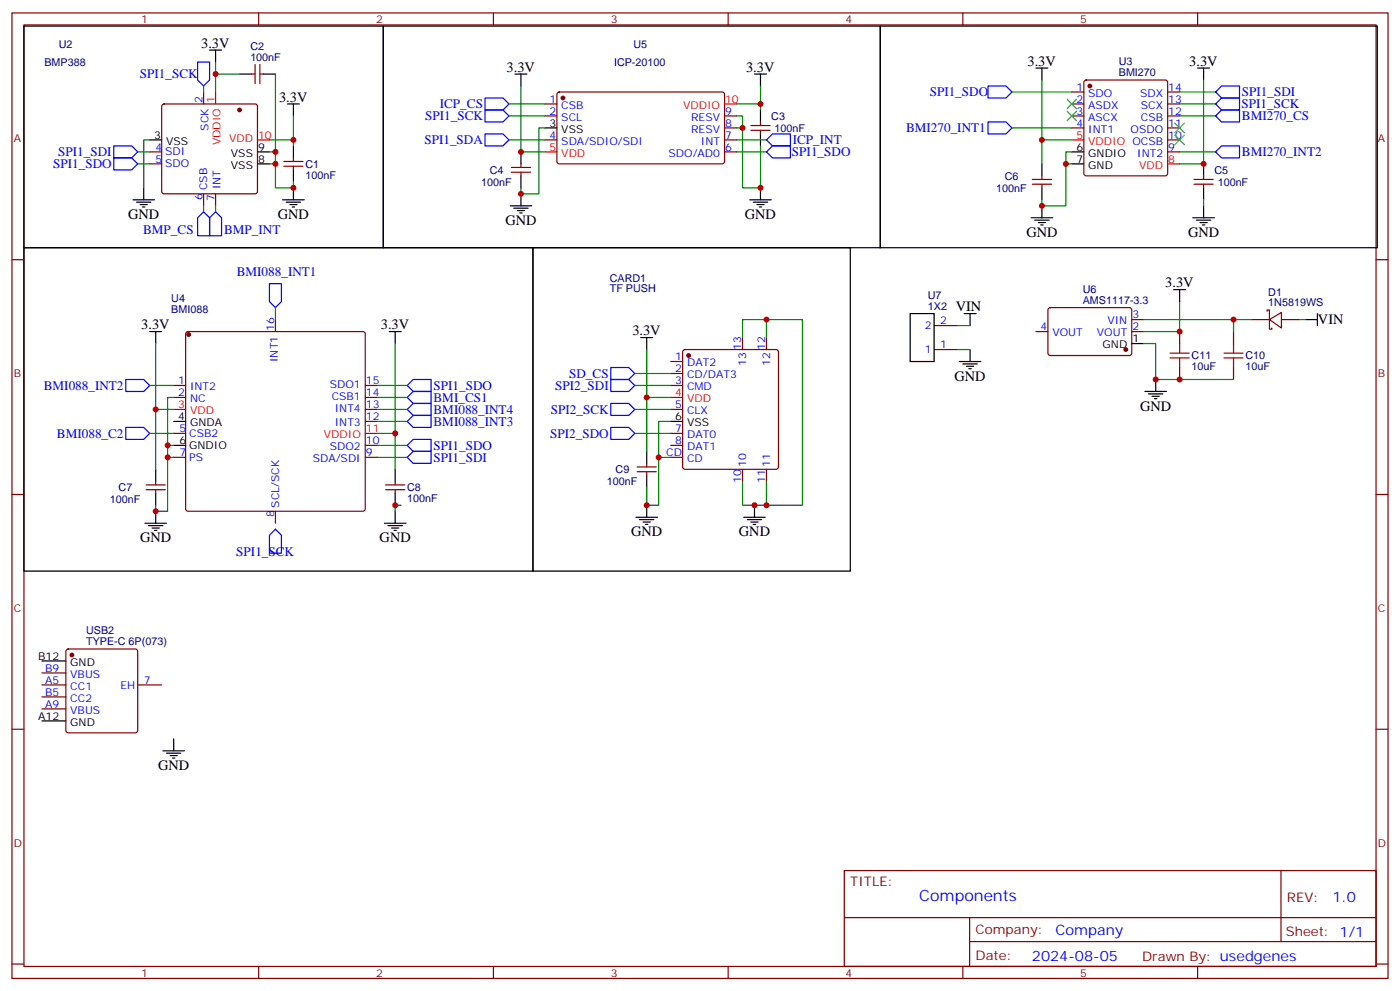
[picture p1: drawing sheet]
<svg xmlns="http://www.w3.org/2000/svg" width="412mm" height="292mm" viewBox="0 0 412 292" stroke-linecap="round" stroke-linejoin="round" font-family="sans-serif">
<g fill="none" stroke="#870000" stroke-width=".35">
<path d="M3.5 3.8h405.4v284.3h-405.4zM7.1 7.3h398.2v277.3h-398.2zM75.1 19v5.6M76.2 3.8v3.5M76.6 19v5.6M145.3 3.8v3.5M214.5 3.8v3.5M283.6 3.8v3.5M352.8 3.8v3.5M47.9 30.8l.4-.2h26.8l.5 .2 .2 .5v25.1l-.2 .5-.5 .2h-26.8l-.5-.3-.2-.4v-25.1zM60 27.1v3.5M74.1 21.8h1"/>
<path d="M76.6 21.8h1M160.5 30.6h3.5M160.5 34.1h3.5M164.3 27.3l.4-.2h48.3l.4 .7v20l-.7 .5-48.2-.1-.5-.6v-19.8zM213.4 34.1h3.6M213.4 37.7h3.6M221.2 38.4h5.6M221.2 37h5.6M224 35.9v1.1M224 38.4v1M315.7 27.1h3.6M315.7 30.6h3.6"/>
<path d="M315.7 34.1h3.6M315.7 37.7h3.6M319.5 23.8l.5-.2h23.3l.5 .2 .2 .5v26.8l-.3 .5-.4 .2h-23.3l-.5-.2-.2-.5v-26.8zM344 27.1h3.5M344 30.6h3.5M344 34.1h3.5M344 37.7h3.5M44.1 44.7h3.5M44.1 48.3h3.5M60 57.1v3.5M63.5 57.1v3.5M83.6 49h5.7"/>
<path d="M83.6 47.6h5.7M86.4 46.5v1.1M86.4 49v1M150.6 50.7h5.7M150.6 49.3h5.7M153.5 48.3v1M153.5 50.7v1.1M160.5 41.2h3.5M213.4 44.7h3.6M213.4 41.2h3.6M304.1 54.3h5.6M304.1 52.8h5.6"/>
<path d="M306.9 51.8v1M306.9 54.3v1M344 44.7h3.5M344 41.2h3.5M351.7 54.3h5.7M351.7 52.8h5.7M354.5 51.8v1M354.5 54.3v1M3.5 76.5h3.6M405.3 76.5h3.6M54.9 97.9l.5-.3h51.5l.5 .3 .2 .5v51.5l-.2 .5-.5 .2h-51.5l-.5-.3-.2-.4v-51.5zM81.1 94.1v3.5"/>
<path d="M218.7 99.4v3.5M225.8 99.4v3.5M275.2 95.9h7M305.2 97.6h3.5M308.9 90.8l.5-.2h23.5l.5 .7-.1 13-.6 .4-23.6-.1-.4-.6v-12.7zM333.4 97.6h3.5M333.4 94.1h3.5M347.5 97.6v3.6M363.4 97.6v3.6M368.7 94.1h5.2M373.2 91.7v-.4h.7v2.8M373.9 94.1l3.6-2.1v4.6z"/>
<path d="M373.9 94.1v2.8h.7v-.3M377.5 94.1h5.3M51.2 113.5h3.5M51.2 117.1h3.5M107.6 113.5h3.5M107.6 117.1h3.5M197.6 113.5h3.5M197.6 106.5h3.5M197.6 110h3.5M201.3 103.1l.5-.2h26.8l.5 .2 .2 .5v33.9l-.2 .5-.5 .2h-26.8l-.5-.2-.2-.5v-33.9zM275.2 102.9h7M347.5 108.2v3.6"/>
<path d="M363.4 108.2v3.6M51.2 127.6h3.5M51.2 134.7h3.5M107.6 134.7h3.5M107.6 131.2h3.5M107.6 124.1h3.5M107.6 120.6h3.5M187.7 138.9h5.6M187.7 137.5h5.6M190.5 136.5v1M190.5 138.9v1.1M197.6 127.6h3.5"/>
<path d="M197.6 134.7h3.5M197.6 131.2h3.5M197.6 120.6h3.5M218.7 138.2v3.5M225.8 138.2v3.5M3.5 145.6h3.6M43 144.2h5.7M43 142.8h5.7M45.9 141.7v1.1M45.9 144.2v1.1M81.1 150.6v3.5M113.6 144.2h5.6"/>
<path d="M113.6 142.8h5.6M116.4 141.7v1.1M116.4 144.2v1.1M405.3 145.6h3.6M12.3 198.2h7.1M19.6 191.3l.5-.2h19.8l.5 .2 .2 .5v23.3l-.3 .5-.4 .2h-19.8l-.5-.2-.2-.5v-23.3zM3.5 214.8h3.6M12.3 201.7h7.1M12.3 208.8h7.1M12.3 205.2h7.1M40.6 201.7h7M405.3 214.8h3.6"/>
<path d="M248.7 256.4h156.6v28.2h-156.6zM377.3 256.4v20.9M248.7 270.2h156.5M285.6 277.3h119.6M285.6 270.2v14.2M3.5 283.9h3.6M76.2 284.6v3.5M145.3 284.6v3.5M214.5 284.6v3.5M283.6 284.6v3.5M352.8 284.6v3.5M405.3 283.9h3.6"/>
</g>
<g fill="#870000" stroke="#870000" stroke-width=".35">
<circle cx="70.6" cy="32.4" r=".53"/>
<circle cx="321" cy="25.3" r=".53"/>
<circle cx="55.6" cy="98.5" r=".53"/>
<circle cx="202.8" cy="104.7" r=".53"/>
<circle cx="165.8" cy="28.9" r=".53"/>
<circle cx="331.6" cy="102.9" r=".53"/>
<circle cx="21.2" cy="192.9" r=".53"/>
</g>
<path d="M63.5 27.1v3.5M213.4 30.6h3.6M75.8 41.2h3.6M160.5 44.7h3.5M315.7 41.2h3.6M344 48.3h3.5M197.6 117.1h3.5M51.2 120.6h3.5M107.6 127.6h3.5" fill="none" stroke="#f00" stroke-width=".35"/>
<g fill="none" stroke="#000" stroke-width=".35">
<path d="M7.1 7.7h105.8v65.3h-105.8zM61.7 14.7h3.6M63.5 14.7v3.6M112.9 7.7h146.4v65.3h-146.4zM259.3 7.7h146.4v65.3h-146.4zM70.6 21.8h3.5M77.6 21.8h3.5M84.7 30.6h3.5M86.4 30.6v3.5M151.7 21.8h3.5M153.5 21.8v3.5M160.5 37.7h3.5"/>
<path d="M222.2 21.8h3.6M224 21.8v3.5M224 32.4v3.5M224 39.4v3.6M305.2 20h3.5M306.9 20v3.6M352.8 20h3.5M354.5 20v3.6M39.2 58.8h6.3M40.2 59.5h4.2M42.3 55.3v3.5M44.1 41.2h3.5"/>
<path d="M75.8 48.3h3.6M75.8 44.7h3.6M83.3 58.8h6.3M84.3 59.5h4.2M86.4 43v3.5M86.4 50v3.6M86.4 55.3v3.5M153.5 44.7v3.6M153.5 51.8v3.5M153.5 57.1v3.5M220.8 58.8h6.4M221.9 59.5h4.2"/>
<path d="M224 55.3v3.5M306.9 48.3v3.5M306.9 55.3v3.5M315.7 48.3h3.6M315.7 44.7h3.6M354.5 48.3v3.5M354.5 55.3v3.5M7.1 73h149.9v95.2h-149.9zM41.3 60.3h2.1M42 61h.7M85.4 60.3h2.1M86.1 61h.7"/>
<path d="M150.3 60.6h6.3M151.3 61.3h4.3M152.4 62h2.1M153.1 62.7h.7M157 73h93.5v95.2h-93.5zM223 60.3h2.1M223.7 61h.7M303.7 64.1h6.4M304.8 64.8h4.2M305.9 65.5h2.1M306.6 66.3h.7M306.9 60.6v3.5"/>
<path d="M351.4 64.1h6.3M352.4 64.8h4.3M353.5 65.5h2.1M354.2 66.3h.7M354.5 60.6v3.5M44.1 97.6h3.5M45.9 97.6v3.6M114.7 97.6h3.5M116.4 97.6v3.6M188.7 99.4h3.6M190.5 99.4v3.5M268.1 92.4h7.1v14.1h-7.1z"/>
<path d="M284 92.4h3.5M285.8 92.4v3.5M345.7 85.3h3.5M347.5 85.3v3.5M384.5 94.1h3.6M388.1 92.4v3.5M282.6 106.5h6.3M283.6 107.2h4.3M284.7 107.9h2.1M285.4 108.6h.7M285.8 102.9v3.6M333.4 101.2h3.5"/>
<path d="M337.3 115.3h6.3M338.3 116h4.2M339.4 116.7h2.1M340.1 117.4h.7M340.4 111.8v3.5M45.9 138.2v3.5M51.2 124.1h3.5M51.2 131.2h3.5M116.4 138.2v3.5M190.5 132.9v3.6M190.5 140v3.5M197.6 124.1h3.5"/>
<path d="M42.7 154.1h6.3M43.7 154.8h4.3M44.8 155.5h2.1M45.5 156.2h.7M45.9 145.3v3.5M45.9 150.6v3.5M113.2 154.1h6.4M114.3 154.8h4.2M115.4 155.5h2.1M116.1 156.2h.7M116.4 145.3v3.5M116.4 150.6v3.5"/>
<path d="M187.3 152.3h6.4M188.4 153h4.2M189.4 153.7h2.2M190.1 154.4h.8M190.5 148.8v3.5M219.1 152.3h6.3M220.1 153h4.3M221.2 153.7h2.1M221.9 154.4h.7M222.2 148.8v3.5M12.3 194.7h7.1M12.3 212.3h7.1"/>
<path d="M51.2 217.6v3.5M48 221.1h6.3M49 221.8h4.3M50.1 222.5h2.1M50.8 223.2h.7"/>
</g>
<g fill="none" stroke="#008700" stroke-width=".35">
<path d="M63.5 18.3v8.8M60 25.3v1.8M63.5 21.8h7.1M81.1 21.8v22.9M86.4 34.1v7.1h-7M149.9 34.1h10.6M149.9 30.6h10.6M153.5 25.3v19.4h7M160.5 37.7h-1.8v19.4h-5.2v-1.8M217 34.1h1.7v21.2h5.3v-12.3M217 37.7h1.7M224 25.3v5.3h-7"/>
<path d="M224 30.6v1.8M298.1 37.7h17.6M298.1 27.1h17.6M306.9 23.6v24.7M347.5 34.1h10.6M347.5 30.6h10.6M347.5 27.1h10.6M354.5 23.6v24.7h-7M40.6 48.3h3.5M40.6 44.7h3.5M44.1 41.2h-1.8v14.1M79.4 44.7h1.7v10.6h5.3v-1.7"/>
<path d="M79.4 48.3h1.7M86.4 41.2v1.8M149.9 41.2h10.6M217 44.7h8.8M217 41.2h8.8M306.9 41.2h8.8M315.7 48.3h-1.7v12.3h-7.1v-1.8M315.7 44.7h-1.7v3.6M347.5 44.7h10.6M354.5 58.8v1.8M60 60.6v1.8M63.5 60.6v1.8"/>
<path d="M81.1 90.6v3.5M218.7 99.4v-5.3h17.7v54.7h-10.6M225.8 94.1v5.3M282.2 95.9h3.6M336.9 94.1h31.8M347.5 88.8v8.8h-10.6M363.4 94.1v3.5M382.8 94.1h1.7M44.1 113.5h7.1M45.9 101.2v37M51.2 117.1h-1.8v33.5h-3.5v-1.8M111.1 113.5h8.8"/>
<path d="M111.1 117.1h8.8M116.4 101.2v37M187 113.5h10.6M187 110h10.6M190.5 102.9v14.2h7.1M190.5 117.1v15.8M282.2 102.9h3.6M336.9 101.2h3.5v10.6h23M44.1 127.6h7.1M45.9 120.6h5.3M49.4 131.2h1.8M49.4 134.7h1.8"/>
<path d="M111.1 120.6h8.8M111.1 131.2h8.8M111.1 134.7h8.8M111.1 127.6h5.3M111.1 124.1h8.8M187 120.6h10.6M187 127.6h10.6M194 134.7h3.6M197.6 124.1h-3.6v24.7h-3.5v-5.3M118.2 148.8h-1.8v1.8M218.7 141.7v7.1h7.1v-7.1"/>
</g>
<g fill="none" stroke="#00f" stroke-width=".35">
<path d="M58.2 18.3h3.5v5.3l-1.7 1.7-1.8-1.7zM142.9 28.9h5.3l1.7 1.7-1.7 1.8h-5.3zM142.9 32.4h5.3l1.7 1.7-1.7 1.8h-5.3zM142.9 39.4h5.3l1.7 1.8-1.7 1.8h-5.3zM291 25.3h5.3l1.8 1.8-1.8 1.8h-5.3zM291 35.9h5.3l1.8 1.8-1.8 1.7h-5.3zM358.1 34.1l1.7-1.7h5.3v3.5h-5.3zM358.1 30.6l1.7-1.7h5.3v3.5h-5.3zM358.1 27.1l1.7-1.8h5.3v3.6h-5.3zM33.5 43h5.3l1.8 1.7-1.8 1.8h-5.3zM33.5 46.5h5.3l1.8 1.8-1.8 1.7h-5.3zM225.8 41.2l1.7-1.8h5.3v3.6h-5.3z"/>
<path d="M225.8 44.7l1.7-1.7h5.3v3.5h-5.3zM358.1 44.7l1.7-1.7h5.3v3.5h-5.3zM60 62.4l1.7 1.7v5.3h-3.5v-5.3zM63.5 62.4l1.8 1.7v5.3h-3.6v-5.3zM79.4 83.5h3.5v5.3l-1.8 1.8-1.7-1.8zM37 111.8h5.3l1.8 1.7-1.8 1.8h-5.3zM119.9 117.1l1.8-1.8h5.3v3.5h-5.3zM119.9 113.5l1.8-1.7h5.3v3.5h-5.3zM179.9 108.2h5.3l1.8 1.8-1.8 1.8h-5.3zM179.9 118.8h5.3l1.8 1.8-1.8 1.7h-5.3zM179.9 111.8h5.3l1.8 1.7-1.8 1.8h-5.3zM37 125.9h5.3l1.8 1.7-1.8 1.8h-5.3z"/>
<path d="M119.9 120.6l1.8-1.8h5.3v3.5h-5.3zM119.9 124.1l1.8-1.8h5.3v3.6h-5.3zM119.9 131.2l1.8-1.8h5.3v3.5h-5.3zM119.9 134.7l1.8-1.8h5.3v3.6h-5.3zM179.9 125.9h5.3l1.8 1.7-1.8 1.8h-5.3zM81.1 155.9l1.8 1.7v5.3h-3.5v-5.3z"/>
</g>
<path d="M314.3 29.2l2.8 2.8M314.3 32.7l2.8 2.9M317.1 29.2l-2.8 2.8M317.1 32.7l-2.8 2.9M346.1 36.3l2.8 2.8M346.1 39.8l2.8 2.8M348.9 36.3l-2.8 2.8M348.9 39.8l-2.8 2.8" fill="none" stroke="#3c3" stroke-width=".35"/>
<path d="M344.7 105.4h5.6M344.7 104h5.6M347.5 101.2v2.8M347.5 105.4v2.8M360.5 105.4h5.7M360.5 104h5.7M363.4 101.2v2.8M363.4 105.4v2.8" fill="none" stroke="#a10000" stroke-width=".35"/>
<g fill="#c00">
<circle cx="86.4" cy="41.2" r=".88"/>
<circle cx="81.1" cy="48.3" r=".88"/>
<circle cx="86.4" cy="55.3" r=".88"/>
<circle cx="63.5" cy="21.8" r=".88"/>
<circle cx="81.1" cy="44.7" r=".88"/>
<circle cx="224" cy="30.6" r=".88"/>
<circle cx="224" cy="55.3" r=".88"/>
<circle cx="218.7" cy="37.7" r=".88"/>
<circle cx="153.5" cy="57.1" r=".88"/>
<circle cx="153.5" cy="44.7" r=".88"/>
<circle cx="314" cy="48.3" r=".88"/>
<circle cx="306.9" cy="60.6" r=".88"/>
<circle cx="354.5" cy="48.3" r=".88"/>
<circle cx="306.9" cy="41.2" r=".88"/>
<circle cx="45.9" cy="120.6" r=".88"/>
<circle cx="45.9" cy="150.6" r=".88"/>
<circle cx="49.4" cy="131.2" r=".88"/>
<circle cx="49.4" cy="134.7" r=".88"/>
<circle cx="116.4" cy="148.8" r=".88"/>
<circle cx="116.4" cy="127.6" r=".88"/>
<circle cx="222.3" cy="148.8" r=".88"/>
<circle cx="225.8" cy="148.8" r=".88"/>
<circle cx="225.8" cy="94.1" r=".88"/>
<circle cx="190.5" cy="117.1" r=".88"/>
<circle cx="190.5" cy="148.8" r=".88"/>
<circle cx="194" cy="134.7" r=".88"/>
<circle cx="340.4" cy="111.8" r=".88"/>
<circle cx="347.5" cy="111.8" r=".88"/>
<circle cx="347.5" cy="97.6" r=".88"/>
<circle cx="363.4" cy="94.1" r=".88"/>
</g>
<text font-size="4.6" fill="#00f" x="270.8" y="265.4">Components</text>
<g font-size="4.2">
<text x="59.3" y="14">3.3V</text>
<text x="149.2" y="21.1">3.3V</text>
<text x="219.8" y="21.1">3.3V</text>
<text x="302.7" y="19.3">3.3V</text>
<text x="350.3" y="19.3">3.3V</text>
<text x="82.2" y="29.9">3.3V</text>
<text x="37.7" y="64.5">GND</text>
<text x="81.8" y="64.5">GND</text>
<text x="219.4" y="64.5">GND</text>
<text x="148.9" y="66.3">GND</text>
<text x="302.3" y="69.8">GND</text>
<text x="350" y="69.8">GND</text>
<text x="343.3" y="84.6">3.3V</text>
<text x="281.5" y="91.7">VIN</text>
<text x="388.2" y="95.6">VIN</text>
<text x="41.6" y="96.9">3.3V</text>
<text x="112.2" y="96.9">3.3V</text>
<text x="186.3" y="98.7">3.3V</text>
<text x="281.2" y="112.1">GND</text>
<text x="335.8" y="120.9">GND</text>
<text x="41.3" y="159.7">GND</text>
<text x="111.8" y="159.7">GND</text>
<text x="185.9" y="158">GND</text>
<text x="217.7" y="158">GND</text>
<text x="46.6" y="226.8">GND</text>
</g>
<g font-size="4.2" fill="#00f">
<text x="392.5" y="265.7">1.0</text>
<text x="310.9" y="275.2">Company</text>
<text x="304" y="283">2024-08-05</text>
</g>
<g font-size="3.9" fill="#00f">
<text x="41.2" y="23.1">SPI1_SCK</text>
<text x="273.9" y="28.3">SPI1_SDO</text>
<text x="365.8" y="28.3">SPI1_SDI</text>
<text x="125.3" y="35.4">SPI1_SCK</text>
<text x="129.6" y="31.9">ICP_CS</text>
<text x="365.7" y="31.9">SPI1_SCK</text>
<text x="365.8" y="35.4">BMI270_CS</text>
<text x="266.9" y="38.9">BMI270_INT1</text>
<text x="17.2" y="46">SPI1_SDI</text>
<text x="125" y="42.5">SPI1_SDA</text>
<text x="233.3" y="46">SPI1_SDO</text>
<text x="233.5" y="42.5">ICP_INT</text>
<text x="365.8" y="46">BMI270_INT2</text>
<text x="15.7" y="49.5">SPI1_SDO</text>
<text x="42.2" y="68.9">BMP_CS</text>
<text x="66" y="68.9">BMP_INT</text>
<text x="69.7" y="81.3">BMI088_INT1</text>
<text x="167.6" y="111.3">SD_CS</text>
<text x="12.9" y="114.8">BMI088_INT2</text>
<text x="127.7" y="118.3">BMI_CS1</text>
<text x="127.7" y="114.8">SPI1_SDO</text>
<text x="163.6" y="114.8">SPI2_SDI</text>
<text x="127.7" y="121.8">BMI088_INT4</text>
<text x="127.7" y="125.4">BMI088_INT3</text>
<text x="162.3" y="121.8">SPI2_SCK</text>
<text x="16.8" y="128.9">BMI088_C2</text>
<text x="162.1" y="128.9">SPI2_SDO</text>
<text x="127.7" y="132.6">SPI1_SDO</text>
<text x="127.7" y="135.9">SPI1_SDI</text>
<text x="69.6" y="163.6">SPI1_SCK</text>
</g>
<g font-size="3.9" fill="#800">
<text x="250.5" y="261">TITLE:</text>
<text x="379.1" y="265.7">REV:</text>
<text x="287.4" y="275.2">Company:</text>
<text x="378.7" y="275.8">Sheet: 1/1</text>
<text x="287.4" y="282.9">Date:</text>
<text x="336.4" y="282.9">Drawn By: usedgenes</text>
</g>
<g font-size="3.2" fill="#800">
<text x="41.6" y="6.8">1</text>
<text x="110.8" y="6.8">2</text>
<text x="179.9" y="6.8">3</text>
<text x="249.1" y="6.8">4</text>
<text x="318.2" y="6.8">5</text>
<text x="4.1" y="41.9">A</text>
<text x="405.9" y="41.9">A</text>
<text x="4.1" y="111.1">B</text>
<text x="405.9" y="111.1">B</text>
<text x="4.1" y="180.2">C</text>
<text x="405.9" y="180.2">C</text>
<text x="4.1" y="249.3">D</text>
<text x="405.9" y="249.3">D</text>
<text x="41.6" y="287.6">1</text>
<text x="110.8" y="287.6">2</text>
<text x="179.9" y="287.6">3</text>
<text x="249.1" y="287.6">4</text>
<text x="318.2" y="287.6">5</text>
</g>
<g font-size="3.2" fill="#000080">
<text x="17.3" y="14.1">U2</text>
<text x="73.7" y="17.9">100nF</text>
<text x="73.7" y="14.8">C2</text>
<text x="186.6" y="14.1">U5</text>
<text x="13.1" y="19.4">BMP388</text>
<text x="180.9" y="19.4">ICP-20100</text>
<text x="329.6" y="22.3">BMI270</text>
<text x="329.6" y="19.1">U3</text>
<text x="227.2" y="35.3">C3</text>
<text x="228.2" y="38.8">100nF</text>
<text x="90" y="52.6">100nF</text>
<text x="90" y="49.4">C1</text>
<text x="144.3" y="51.2">C4</text>
<text x="296" y="52.9">C6</text>
<text x="357.7" y="51.2">C5</text>
<text x="141.7" y="54.7">100nF</text>
<text x="293.4" y="56.5">100nF</text>
<text x="358.7" y="54.7">100nF</text>
<text x="179.6" y="82.9">CARD1</text>
<text x="50.4" y="89">U4</text>
<text x="179.6" y="86.1">TF PUSH</text>
<text x="273.3" y="88.1">U7</text>
<text x="318.9" y="89.5">AMS1117-3.3</text>
<text x="318.9" y="86.4">U6</text>
<text x="373.6" y="87.1">D1</text>
<text x="50.4" y="92.2">BMI088</text>
<text x="273.3" y="91.3">1X2</text>
<text x="373.6" y="90.2">1N5819WS</text>
<text x="351" y="105.8">C11</text>
<text x="366.9" y="105.8">C10</text>
<text x="351" y="109">10uF</text>
<text x="366.9" y="109">10uF</text>
<text x="178.8" y="142.9">100nF</text>
<text x="181.3" y="139.4">C9</text>
<text x="32.4" y="148.2">100nF</text>
<text x="34.9" y="144.6">C7</text>
<text x="119.9" y="147.8">100nF</text>
<text x="119.9" y="144.7">C8</text>
<text x="25.4" y="190">TYPE-C 6P(073)</text>
<text x="25.4" y="186.8">USB2</text>
</g>
<g font-size="3.2" fill="#00f">
<text x="317.1" y="26.7">1</text>
<text x="320.6" y="28.5">SDO</text>
<text x="335.9" y="28.5">SDX</text>
<text x="344.1" y="26.7">14</text>
<text x="59.6" y="30.4" transform="rotate(-90 59.6 30.4)">2</text>
<text x="161.9" y="30.3">1</text>
<text x="161.9" y="33.8">2</text>
<text x="165.3" y="32">CSB</text>
<text x="165.3" y="35.6">SCL</text>
<text x="203.6" y="35.6">RESV</text>
<text x="213.6" y="33.8">9</text>
<text x="317.1" y="30.3">2</text>
<text x="317.1" y="33.8">3</text>
<text x="320.6" y="32">ASDX</text>
<text x="320.6" y="35.6">ASCX</text>
<text x="336.1" y="35.6">CSB</text>
<text x="336.1" y="32">SCX</text>
<text x="344.1" y="33.8">12</text>
<text x="344.1" y="30.3">13</text>
<text x="61.4" y="38.5" transform="rotate(-90 61.4 38.5)">SCK</text>
<text x="161.9" y="40.9">4</text>
<text x="203.6" y="39.1">RESV</text>
<text x="213.6" y="40.9">7</text>
<text x="213.6" y="37.3">8</text>
<text x="317.1" y="37.3">4</text>
<text x="320.6" y="39.1">INT1</text>
<text x="333" y="39.1">OSDO</text>
<text x="344.1" y="40.9">10</text>
<text x="344.1" y="37.3">11</text>
<text x="45.8" y="44.4">4</text>
<text x="45.8" y="47.9">5</text>
<text x="48.7" y="45.8">SDI</text>
<text x="165.3" y="42.6">SDA/SDIO/SDI</text>
<text x="196.9" y="46.1">SDO/AD0</text>
<text x="206.5" y="42.6">INT</text>
<text x="213.6" y="44.4">6</text>
<text x="335" y="46.1">INT2</text>
<text x="344.1" y="44.4">9</text>
<text x="48.7" y="49.3">SDO</text>
<text x="59.6" y="58.9" transform="rotate(-90 59.6 58.9)">6</text>
<text x="61" y="56" transform="rotate(-90 61 56)">CSB</text>
<text x="63.1" y="59.3" transform="rotate(-90 63.1 59.3)">7</text>
<text x="64.9" y="55.8" transform="rotate(-90 64.9 55.8)">INT</text>
<text x="276.9" y="95.5">2</text>
<text x="326.2" y="95.5">VIN</text>
<text x="333.6" y="93.8">3</text>
<text x="80.8" y="97.5" transform="rotate(-90 80.8 97.5)">16</text>
<text x="272.4" y="96.9">2</text>
<text x="306.5" y="97.3">4</text>
<text x="310" y="99.1">VOUT</text>
<text x="323.1" y="99.1">VOUT</text>
<text x="333.6" y="97.3">2</text>
<text x="81.8" y="106.6" transform="rotate(-90 81.8 106.6)">INT1</text>
<text x="198.9" y="106.1">1</text>
<text x="202.4" y="107.9">DAT2</text>
<text x="218.4" y="102.9" transform="rotate(-90 218.4 102.9)">13</text>
<text x="219.8" y="107.7" transform="rotate(-90 219.8 107.7)">13</text>
<text x="225.4" y="102.9" transform="rotate(-90 225.4 102.9)">12</text>
<text x="226.8" y="107.7" transform="rotate(-90 226.8 107.7)">12</text>
<text x="272.4" y="104">1</text>
<text x="276.9" y="102.6">1</text>
<text x="52.5" y="113.2">1</text>
<text x="107.8" y="113.2">15</text>
<text x="198.9" y="109.6">2</text>
<text x="198.9" y="113.2">3</text>
<text x="202.4" y="111.4">CD/DAT3</text>
<text x="52.5" y="116.7">2</text>
<text x="56" y="114.9">INT2</text>
<text x="56" y="118.5">NC</text>
<text x="97.2" y="114.2">SDO1</text>
<text x="97.7" y="117.8">CSB1</text>
<text x="107.8" y="116.7">14</text>
<text x="202.4" y="114.9">CMD</text>
<text x="98.6" y="125.5">INT3</text>
<text x="98.6" y="121.3">INT4</text>
<text x="107.8" y="123.8">12</text>
<text x="107.8" y="120.2">13</text>
<text x="198.9" y="120.2">5</text>
<text x="202.4" y="122">CLX</text>
<text x="52.8" y="127.3">5</text>
<text x="55.7" y="128.7">CSB2</text>
<text x="107.8" y="130.8">10</text>
<text x="198.9" y="127.3">7</text>
<text x="198.9" y="130.8">8</text>
<text x="202.4" y="129">DAT0</text>
<text x="52.8" y="134.3">7</text>
<text x="55.7" y="135.7">PS</text>
<text x="92.1" y="136.1">SDA/SDI</text>
<text x="97.2" y="132.6">SDO2</text>
<text x="107.8" y="134.3">9</text>
<text x="196.2" y="134.3">CD</text>
<text x="202.4" y="132.6">DAT1</text>
<text x="202.4" y="136.1">CD</text>
<text x="219.8" y="137.5" transform="rotate(-90 219.8 137.5)">10</text>
<text x="226.8" y="137.5" transform="rotate(-90 226.8 137.5)">11</text>
<text x="218.4" y="142.3" transform="rotate(-90 218.4 142.3)">10</text>
<text x="225.4" y="142.3" transform="rotate(-90 225.4 142.3)">11</text>
<text x="82.2" y="149.5" transform="rotate(-90 82.2 149.5)">SCL/SCK</text>
<text x="80.8" y="152.4" transform="rotate(-90 80.8 152.4)">8</text>
<text x="13.3" y="197.8">B9</text>
<text x="13.3" y="201.4">A5</text>
<text x="20.7" y="203.1">CC1</text>
<text x="20.7" y="199.6">VBUS</text>
<text x="35.5" y="202.8">EH</text>
<text x="42.3" y="201.4">7</text>
<text x="13.3" y="204.9">B5</text>
<text x="13.3" y="208.4">A9</text>
<text x="20.7" y="206.7">CC2</text>
<text x="20.7" y="210.2">VBUS</text>
</g>
<g font-size="3.2" fill="#f00">
<text x="63.1" y="30.4" transform="rotate(-90 63.1 30.4)">1</text>
<text x="201.2" y="32">VDDIO</text>
<text x="213.6" y="30.3">10</text>
<text x="67.5" y="41.9">VDD</text>
<text x="76" y="40.9">10</text>
<text x="317.1" y="40.9">5</text>
<text x="64.9" y="42.8" transform="rotate(-90 64.9 42.8)">VDDIO</text>
<text x="161.9" y="44.4">5</text>
<text x="165.3" y="46.1">VDD</text>
<text x="320.6" y="42.6">VDDIO OCSB</text>
<text x="344.1" y="47.9">8</text>
<text x="335.6" y="49.7">VDD</text>
<text x="198.9" y="116.7">4</text>
<text x="202.4" y="118.5">VDD</text>
<text x="52.5" y="120.2">3</text>
<text x="56" y="122">VDD</text>
<text x="95.4" y="129">VDDIO</text>
<text x="107.8" y="127.3">11</text>
</g>
<g font-size="3.2">
<text x="45.4" y="40.9">3</text>
<text x="161.9" y="37.3">3</text>
<text x="165.3" y="39.1">VSS</text>
<text x="48.9" y="42.6">VSS</text>
<text x="68" y="46.1">VSS</text>
<text x="76" y="47.9">8</text>
<text x="76" y="44.4">9</text>
<text x="317.1" y="44.4">6</text>
<text x="317.1" y="47.9">7</text>
<text x="320.6" y="46.1">GNDIO</text>
<text x="68" y="49.7">VSS</text>
<text x="320.6" y="49.7">GND</text>
<text x="333.6" y="100.8">1</text>
<text x="324.8" y="102.6">GND</text>
<text x="52.5" y="123.8">4</text>
<text x="56" y="125.5">GNDA</text>
<text x="198.9" y="123.8">6</text>
<text x="202.4" y="125.5">VSS</text>
<text x="52.8" y="130.8">6</text>
<text x="55.7" y="132.2">GNDIO</text>
<text x="11.3" y="194.3">B12</text>
<text x="20.7" y="196.1">GND</text>
<text x="11.3" y="211.9">A12</text>
<text x="20.7" y="213.7">GND</text>
</g>
</svg>
